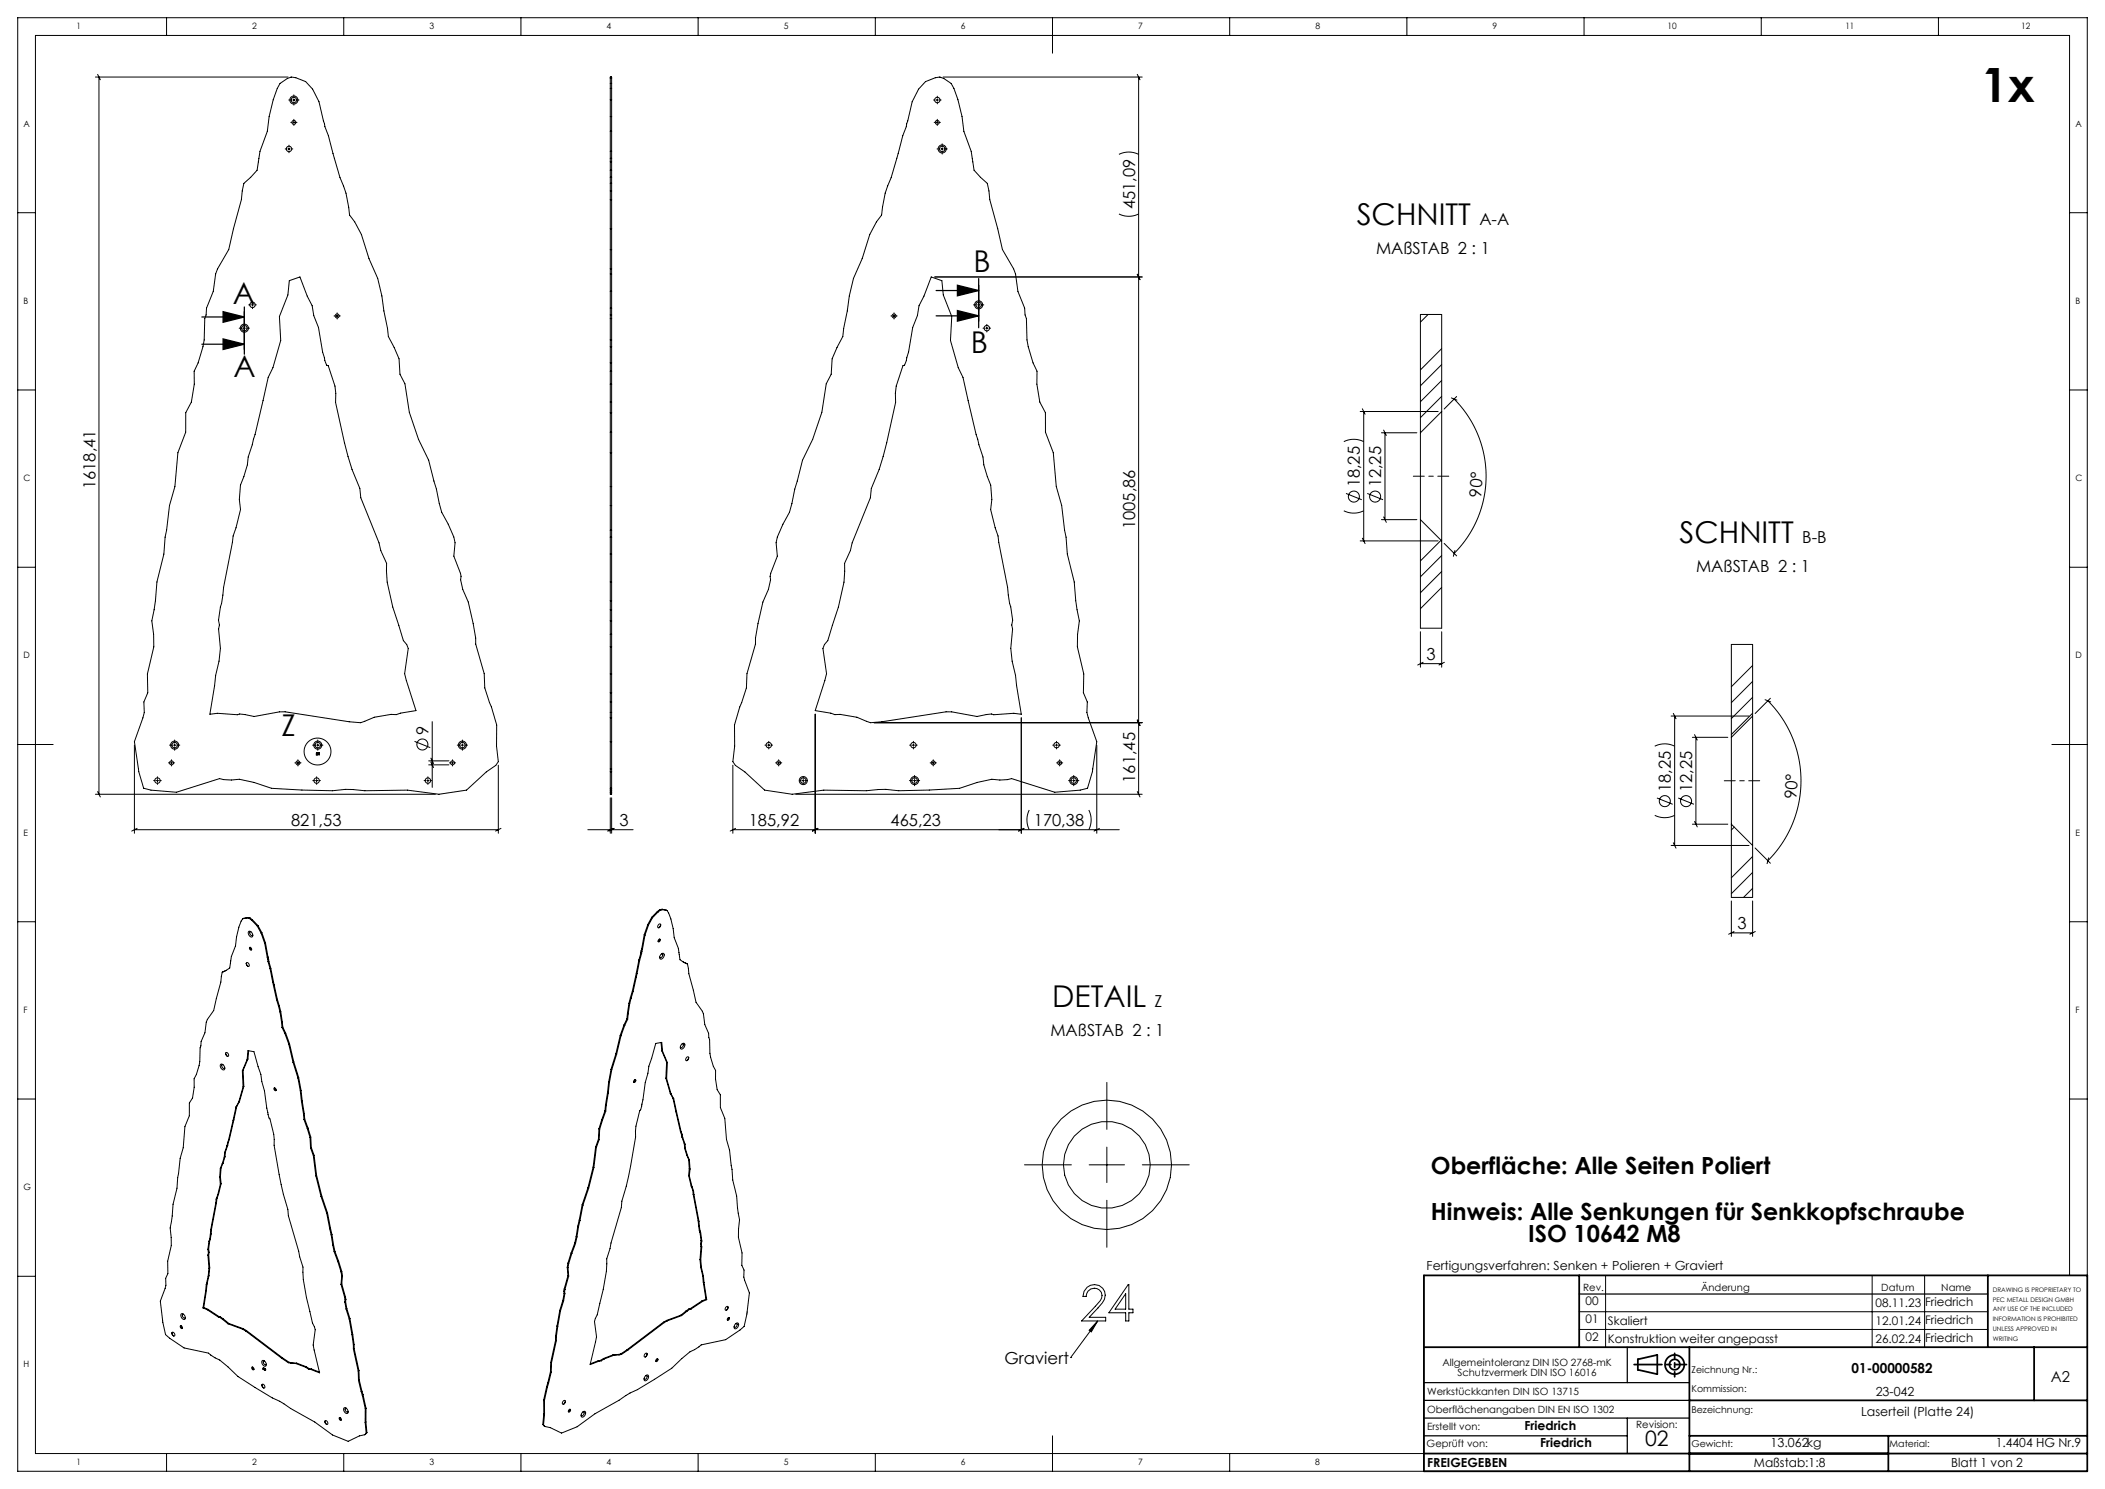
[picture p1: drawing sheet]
<svg xmlns="http://www.w3.org/2000/svg" width="594mm" height="420mm" viewBox="0 0 594 420" stroke-linecap="round" stroke-linejoin="round" font-family="sans-serif">
<g fill="none" stroke="#000" stroke-width=".28">
<path d="M47 5v5M97 5v5M147 5v5M197 5v5M247 5v5M297 5v10M347 5v5M397 5v5M447 5v5M497 5v5M547 5v5M26.9 21.7h54.4"/>
<path d="M27.5 21l.8 1.5M27.9 21.7v202.3M79 23.5l2.1-1.4 .9-.3a7.3 7.3 0 0 1 6.2 3.3l1.8 3.6 1.7 7 1 2.6a131.7 131.7 0 0 0 4.9 16.2l1 6.2 1.5 1.9 1.9 3.5 2.1 6.9 2.5 5.5 1.2 5 1.8 11.4 3 6.3 .3 4.4 1.4 2.7 1.2 8 2.6 7.6 2.9 5.9 3.6 14.7 1.9 3.4 1.6 3.6 .3 1.6-.3 3.8 1.8 4.8 .2 .9-.1 .9 .6 2.8 1.5 3.5 1.4 6.1 .7 4.1v1.7l2.4 8.3 .2 4 1.9 5.4 1.5 5.1-.1 6 .5 4.3-.7 1.1-2.7 1.8-5.6 5.2-7.7 1.1-8.9-1.1-12 .1-5.5-.3-3.7 .3-8.6-.1-8.6-.5-4.9-1.7-4.2-.9-2.2 .2-2.2-.1-1.1-.3-12.2 3.9-7.2-.6-2.1-.6-1.3-4.6-1.3-8.5 2.4-6.7 .4-1.5-.1-3 1.1-2.6-.1-5.3 1.8-7.7-.1-3.5-.5-3.8 1.1-5.6 .4-5.3 1.9-7.9 .4-4.8 .4-1.9 .8-7 1.6-5.4 .8-9.5 2.2-5.8v-5.5l1.6-3 .8-5v-3.7a27.4 27.4 0 0 0 3-14.8l.4-1.1 .1-1.9 1.9-4.7 .6-4.9 .6-1.5 3.1-5.4 1.4-5.9 2.2-8.2 .7-4.6 3.8-3.7 .8-5.3 2-5.7a33.4 33.4 0 0 1 3.6-13.5zM81.5 28.2h.8M82.1 34.5h.2M82.6 28.2h.6M82.6 34.5h.6M82.9 26.8v.8M82.9 27.9v.6M82.9 28.8v.9M82.9 33.7v.2M82.9 34.2v.6"/>
<path d="M82.9 35.2v.2M83.5 28.2h.9M83.6 34.5h.2M172.2 21.7h.4v202.3h-.4zM172.2 37h.4M172.2 32.9h.4M172.2 28.1h.4M172.2 25h.4M172.2 23.5h.4M172.2 22.1h.4M172.2 21.8h.4M261.2 23l2.7-1.1 1.2-.2a5.9 5.9 0 0 1 4.1 3.3l1.1 3.1 1.2 4.8 .5 4.1 2.1 5.7 .8 5.3 3.7 3.7 .7 4.6 2.2 8.2 1.4 5.9 3.1 5.4 .6 1.5 .6 4.9 1.9 4.7 .2 1.9 .3 1.1a27.4 27.4 0 0 0 3 14.8v3.7l.8 5 1.6 3v5.5l2.2 5.8 .9 9.5 1.5 5.4 .8 7 .4 1.9 .4 4.8 1.9 7.9 .5 5.3 1 5.6-.5 3.8-.1 3.5 1.8 7.7-.1 5.3 1.1 2.6-.1 3 .4 1.5 2.4 6.7-1.2 8.5-1.4 4.6-2.1 .6-7.2 .6-12.1-3.9-1.2 .3-2.2 .1-2.2-.2-4.1 .9-5 1.7-8.6 .5-8.6 .1-3.6-.3-5.5 .3-12-.1-9 1.1-7.7-1.1-5.6-5.2-2.7-1.8-.7-1.1 .5-4.3v-6l1.4-5.1 1.9-5.4 .2-4 2.4-8.3v-1.7l.7-4.1 1.4-6.1 1.5-3.5 .6-2.8-.1-.9 .2-.9 1.9-4.8-.4-3.8 .4-1.6 1.5-3.6 1.9-3.4 3.7-14.7 2.8-5.9 2.6-7.6 1.3-8 1.4-2.7 .2-4.4 3-6.3 1.9-11.4 1.1-5 2.5-5.5 2.1-6.9 1.9-3.5 1.5-1.9a26.9 26.9 0 0 1 2.7-10.6l3.3-11.8 .9-2.6 1.7-7 1.8-3.6z"/>
<path d="M263.4 28.2h.5M263.6 34.5h.3M264.2 34.5h.6M264.2 28.2h.6M264.5 33.7v.2M264.5 34.2v.6M264.5 35.2v.2M264.5 27.1v.5M264.5 27.9v.6M264.5 28.8v.5M265.1 34.5h.3M265.1 28.2h.5"/>
<path d="M266.1 21.7h56.2M320.9 21l.8 1.5M321.3 21.7v202.3M5 60h5M80.5 42h.4M81.2 42h.7M81.6 40.9v.5M81.6 41.7v.6M81.6 42.6v.5M82.2 42h.4M172.2 56.3h.4M172.2 53.9h.4"/>
<path d="M172.2 51.7h.4M172.2 50h.4M172.2 48h.4M172.2 45.6h.4M172.2 44.7h.4M172.2 42.7h.4M264.4 42h.8M265.6 42h.6M265.9 40.6v.8M265.9 41.7v.6M265.9 42.6v.9M266.5 42h.8"/>
<path d="M315.7 43.5a6.2 6.2 0 0 1 5.6 0M584 60h5M81.6 79.2l3-1.1 2.1 5.4 1.4 2.7 .4 2.8 1.4 3.4 1.1 6.9 .7 2.4 .5 1.3 .4 .1 1.9 5.8 .3 2.1-.1 2.5a99.3 99.3 0 0 0 6.8 24.3l.3 2.6 5.2 12.7 .5 2.2 1.6 3.6 .2 5.3 1.5 7 3 9.5 1 1.1 .4 1.1-1 7.1 3.2 10.4-4.4 .8-1.2 .4-1.4-.1-4.8 .8-3.8 1.6-3.3-.3-18-2.8h-1.6l-7.2 1.3-4.1-.7-.6 .2-5.6-.4-2.2 .3 1.7-11 .9-4 .4-3.6-.5-5.5 .2-1.1-.2-1.4 1.4-9.2 2.7-14.5 .8-2.3 1.3-5.2-.4-2.8 .4-4.1 1.9-5.7 .2-2.2 2-6.3 3.7-16.1 1.3-2.8 2.2-7.7-.4-6.7 2.4-6.1zM172.2 77.3h.4M172.2 75.8h.4M172.2 70.4h.4M172.2 64.5h.4M262.8 78.1l3 1.1 .4 4 2.4 6.1-.4 6.7 2.2 7.7 1.3 2.8 3.7 16.1 2 6.3 .2 2.2 2 5.7 .3 4.1-.4 2.8 1.3 5.2 .8 2.3 2.7 14.5 1.5 9.2-.3 1.4 .2 1.1-.5 5.5 .4 3.6 1 4 1.6 11-2.1-.3-5.7 .4-.6-.2-4.1 .7-7.2-1.3h-1.5l-18.1 2.8-3.3 .3-3.8-1.6-4.7-.8-1.5 .1-1.2-.4-4.4-.8 3.2-10.4-1-7.1 .5-1.1 .9-1.1 3-9.5 1.6-7 .1-5.3 1.7-3.6 .5-2.2 5.1-12.7 .3-2.6a99.3 99.3 0 0 0 6.8-24.3v-2.5l.2-2.1 1.9-5.8 .4-.1 .6-1.3 .6-2.4 1.1-6.9 1.4-3.4 .4-2.8 1.4-2.7zM315.7 60.4a6.2 6.2 0 0 0 5.6 0M320.9 77.4l.8 1.5M322.3 78.1h-58.5M67.5 92.6h.8"/>
<path d="M68.6 92.6h.7M69 91.1v.8M69 92.3v.6M69 93.2v.8M69.6 92.6h.8M70.2 86h.4M70.9 86h.7M71.3 84.9v.5M71.3 85.7v.6M71.3 86.6v.5M71.9 86h.4M94.3 89.1h.2"/>
<path d="M94.8 89.1h.6M95.1 88.2v.3M95.1 88.8v.6M95.1 89.7v.3M95.8 89.1h.2M172.2 97.8h.4M172.2 95.9h.4M172.2 89.9h.4M172.2 88.8h.4M172.2 86.9h.4M172.2 82.2h.4M251.4 89.1h.3"/>
<path d="M252 89.1h.6M252.3 88.2v.3M252.3 88.8v.6M252.3 89.7v.3M252.9 89.1h.3M274.7 86h.8M275.9 86h.6M276.2 84.5v.9M276.2 85.7v.6M276.2 86.6v.8M276.8 86h.8M277.4 92.6h.4"/>
<path d="M278.2 92.6h.6M278.5 91.5v.4M278.5 92.3v.6M278.5 93.2v.4M279.1 92.6h.4M403 88.7l-2.2 2.2M406.8 98.3l-6 6M5 110h5M172.2 116.4h.4M172.2 113.4h.4M172.2 108.4h.4M172.2 102.4h.4"/>
<path d="M172.2 104.7h.4M383.8 116.1h22M384.4 115.3l.8 1.5M384.8 116.1v36.5M406.8 102.8l-6 6M406.8 107.3l-6 6M406.8 111.8l-6 6M406.8 116.1v-27.4h-6v33.4M406.8 116.1v36.5M406.8 116.1l-6 6M409.5 112.2l1.6 .7M410.3 112.6a30.8 30.8 0 0 1 0 43.5"/>
<path d="M411 111.8l-3.5 3.6M584 110h5M172.2 137.2h.4M172.2 127.7h.4M172.2 121.9h.4M379.2 124.6a6.3 6.3 0 0 1 5.6 0M379.8 139.2l4.5 1.8M385.8 139.2l4.5 1.8M389.8 122.1h10M390.4 121.3l.8 1.5M390.8 122.1v24.5M400.8 122.1v24.5"/>
<path d="M5 160h5M172.2 156.3h.4M172.2 151.5h.4M172.2 149.6h.4M172.2 142.6h.4M379.2 144.1a6.3 6.3 0 0 0 5.6 0M383.8 152.6h22M384.4 151.8l.8 1.5M389.8 146.6h10M390.4 145.8l.8 1.5M400.8 146.6v30.6h6v-24.6M400.8 146.6l6 6"/>
<path d="M406.6 152.4l-5.8 5.8M406.8 156.7l-6 6M407.5 153.3l3.5 3.5M410.6 155.3l-.5 1.6M584 160h5M172.2 172h.4M172.2 175.1h.4M172.2 178.9h.4M172.2 169.5h.4M172.2 164.2h.4M400.8 178.2v10M406.8 161.2l-6 6"/>
<path d="M406.8 165.7l-6 6M406.8 178.2v10M172.2 198h.4M172.2 195.4h.4M172.2 182.4h.4M172.2 190.1h.4M400.8 187.2h6M401.6 186.8l-1.5 .8M407.6 186.8l-1.5 .8M494.6 187.7l-6 6M494.6 192.2l-6 6M494.6 196.7l-6 6"/>
<path d="M498.1 197.4l1.6 .6M498.9 197.7a31.9 31.9 0 0 1 0 45.1M499.6 197l-4.3 4.3M5 210h10M37.9 210.2v24.8M44.4 219.1v.5M44.4 219.9v.6M47.5 215.2h.3M47.8 210.2h.9M48.1 215.2h.6M48.4 214.3v.3M48.4 214.9v.6"/>
<path d="M48.4 215.8v.3M49 210.2h.6M49 215.2h.3M49.3 208.7v.9M49.3 209.9v.6M49.3 210.8v.8M49.9 210.2h.8M83.2 215.2h.2M83.8 215.2h.6M84.1 214.3v.3M84.1 214.9v.6M84.1 215.8v.3"/>
<path d="M84.7 215.2h.2M88.2 210.2h.8M89.3 212.3l.3 .1-.2 .5h.2h-.4l.4-.4h-.4zM89.3 219.1v.5M89.3 219.9v.6M89.4 210.2h.6M89.7 208.7v.9M89.7 209.9v.6M89.7 210.8v.8M90 212.5l.1 .4v-.6l-.4 .5h.4l-.3-.1M90.3 210.2h.8M117 209.1l4.4 1.8"/>
<path d="M120.7 219.1v.5M120.7 219.9v.6M121 214.6h5.7M121 215.7h5.7M121.6 213.9l.7 1.5M121.6 215l.7 1.5M122 203.6v18.5M126.8 215.2h.3M127.4 215.2h.6M127.7 214.3v.3M127.7 214.9v.6M127.7 215.8v.3"/>
<path d="M128.3 215.2h.3M129 210.2h.9M130.2 210.2h.6M130.5 208.7v.9M130.5 209.9v.6M130.5 210.8v.8M131.1 210.2h.8M140.6 215.8v19.2M172.2 209.2h.4M172.2 216.9h.4M172.2 202.5h.4M172.2 217.7h.4"/>
<path d="M172.2 201h.4M206.8 215.8v19.2M215.9 210.2h.4M216.6 210.2h.6M216.9 209.1v.5M216.9 209.9v.6M216.9 210.8v.5M217.6 210.2h.4M218.9 215.2h.2M219.4 215.2h.6M219.7 214.3v.3M219.7 214.9v.6"/>
<path d="M219.7 215.8v.3M220.4 215.2h.2M226.7 219.1v.5M226.7 219.9v.6M230 201.4v33.6M246.6 203.9h75.7M256.7 210.2h.4M257.4 210.2h.7M257.8 209.1v.5M257.8 209.9v.6M257.8 210.8v.5M258.1 218.7v.9"/>
<path d="M258.1 219.9v.6M258.4 210.2h.4M262.5 215.2h.2M263 215.2h.7M263.3 214.3v.3M263.3 214.9v.6M263.3 215.8v.3M264 215.2h.2M288.2 202.5v32.5M297.1 210.2h.4M297.8 210.2h.7M298.1 209.1v.5"/>
<path d="M298.1 209.9v.6M298.1 210.8v.5M298.1 215.2h.3M298.7 215.2h.6M298.8 210.2h.4M299 214.3v.3M299 214.9v.6M299 215.8v.3M299.6 215.2h.3M303 218.7v.9M303 219.9v.6M309.5 210.2v24.8"/>
<path d="M320.9 203.1l.8 1.5M467 210.5a6.3 6.3 0 0 1 5.6 0M471.6 202h22M472.2 201.2l.7 1.5M472.6 202v36.5M477.6 208h10M478.2 207.2l.7 1.5M478.6 208v24.5M488.6 208v24.5M494.6 202v36.5M494.6 202l-6 6M494.6 202v-20.2h-6v26.2"/>
<path d="M494.6 201.2l-6 6M579 210h10M26.9 224h96M27.5 223.3l.8 1.5M37.9 234h102.7M38.7 233.7l-1.5 .7M43.4 220.2h.4M44.1 220.2h.6M44.4 220.8v.5M45.1 220.2h.4M88.3 220.2h.4M89 220.2h.7"/>
<path d="M89.3 220.8v.5M90 220.2h.4M119.7 220.2h.4M120.4 220.2h.7M120.7 220.8v.5M121.4 220.2h.4M141.4 233.7l-1.5 .7M165.9 234h12.8M172.2 222.3h.4M172.2 222.9h.4M172.2 223.5h.4M172.2 225v10"/>
<path d="M172.6 225v10M173 233.7l-1.5 .7M173.4 233.7l-1.6 .7M206.8 234h109M207.6 233.7l-1.6 .7M224.5 224h97.8M225.6 220.2h.4M226.4 220.2h.6M226.7 220.8v.5M227.3 220.2h.4M230.8 233.7l-1.5 .7M256.6 220.2h.9"/>
<path d="M257.8 220.2h.6M258.1 220.8v.8M258.7 220.2h.8M289 233.7l-1.6 .7M290.4 228.5a6.2 6.2 0 0 0 0 5.5M301.5 220.2h.9M302.7 220.2h.6M303 220.8v.8M303.6 220.2h.8M307.2 228.5a6.2 6.2 0 0 1 0 5.5M310.3 233.7l-1.6 .7M320.9 223.3l.8 1.5"/>
<path d="M467 230a6.3 6.3 0 0 0 5.6 0M467.6 225.1l4.4 1.8M471.6 238.5h22M472.2 237.7l.7 1.5M473.6 225.1l4.4 1.8M477.6 232.5h10M478.2 231.7l.7 1.5M488.6 232.5v20.6h6v-14.6M488.6 232.5l6 6M489.4 233.3l-.8 .8M495.3 239.2l4.3 4.3M5 260h5"/>
<path d="M68.5 259.2a15.9 15.9 0 0 0-2 7.6l-1.2 3-.5 3.2-2.1 1.2M69.7 258.9l-1.2 .3M69.7 258.9l.5 .1M69.9 258.8l-.2 .1M69.9 258.8l.5 .1M69.9 258.8l-1.4 .4M70.2 259h.1M70.3 259l.7 .6M70.4 258.9l-.2 .1M70.4 258.9h.1M70.5 258.9l-.2 .1M70.5 258.9l.7 .5"/>
<path d="M71 259.6l1.6 1.6M71.2 259.4l-.2 .2M71.2 259.4l1.6 1.7M183.9 258.7l.2 .2M183.9 258.7l-1.1 2.1M184.1 258.9l-1.1 2M185.5 257.1l.2 .1M185.5 257.1l-1.6 1.6M185.7 257.2l-1.6 1.7M186.2 256.6l.2 .1M186.2 256.6l-.7 .5M186.3 256.6l.2 .1"/>
<path d="M186.3 256.6h-.1M186.4 256.7l-.7 .5M186.5 256.7h-.1M186.8 256.5l.3 .1M186.8 256.5l-.5 .1M186.8 256.5l1.4 .3M187.1 256.6l1.1 .2M187.1 256.6l-.6 .1M188.2 256.8a15.9 15.9 0 0 1 2 7.7l1.2 3 .5 3.2 2.1 1.2M488.6 254.1v10M494.6 241.6l-6 6M494.6 246.1l-6 6"/>
<path d="M494.6 250.6l-2.6 2.5M494.6 254.1v10M499.1 242l-.5 1.6M584 260h5M62.7 274.2l-.4 2.8-2 8-1.8 2.6-.3 .7-.4 3-1 2.5-.3 1.7a14.8 14.8 0 0 1-1.7 8.8v2.4l-.5 3-.9 1.4v3.6l-1.2 3.1-.5 5.9-.9 3-.9 8.5-1.1 4.5-.2 3.3-.6 3.4 .3 4.9-1 4.4 .1 3.5-.6 1.4v2l-.2 .8-1.4 3.6 .7 5.9 .8 3.6 1.2 1 4 2.7 6.9 1.5 1.9 1.3 1.3 .6 5.1 4.7a86.7 86.7 0 0 0 13 7.7l1.9 1.3 6.8 3.8 5.1 3.7 4.4 1.8 3.1-1.6 1.5-.3M63.9 273.7l-1.2 .5M69.5 271.7l.5 .9M69.6 271.5h.3l.3 .4a.41 .41 0 0 1 0 .7 .41 .41 0 0 1-.6-.4zM70.2 262.8a.95 .95 0 0 1 .9 .4 .95 .95 0 0 1 0 1.1l-.9-.6zM70.4 267.3l.5 .2a.32 .32 0 0 1 .1 .4 .32 .32 0 0 1-.4 .1 .32 .32 0 0 1-.2-.3zM70.6 267.2l.4 .7M70.8 262.8a.52 .52 0 0 0-.2 .7 .52 .52 0 0 0 .7 .2"/>
<path d="M72.6 261.2l1.1 2M72.8 261.1l-.2 .1M72.8 261.1l1.1 2M73.7 263.2l1 2.9M73.9 263.1l-.2 .1M73.9 263.1l1 2.9M74.7 266.1l.7 4M74.9 266l-.2 .1M74.9 266l.7 4M75.4 270.1l.2 .6M75.6 270.7v.5M75.6 270l-.2 .1"/>
<path d="M75.6 270l.2 .6M75.6 271.2l.6 2M75.8 270.6l-.2 .1M75.8 270.6l.1 .5M75.9 271.1l-.3 .1M75.9 271.1l.5 2M76.2 273.2l.7 3.8M76.4 273.1l-.2 .1M76.4 273.1l.8 3.7M76.9 277l.3 1M77.2 276.8l-.3 .2M77.2 276.8l.2 1"/>
<path d="M77.2 278l.8 4M77.4 277.8l-.2 .2M77.4 277.8l.9 4.1M178.4 279.6l.3 .1M178.4 279.6l-.5 1.8M178.7 279.7l-.6 1.8M179.3 275.5l.2 .1M179.3 275.5l-.9 4.1M179.5 275.6l-.8 4.1M179.6 274.5l.2 .1M179.6 274.5l-.3 1M179.8 274.6l-.3 1"/>
<path d="M180.3 270.8l.2 .1M180.3 270.8l-.7 3.7M180.5 270.9l-.7 3.7M180.8 268.8l.3 .1M180.8 268.8l-.5 2M180.9 268.2l.2 .2M180.9 268.2l-.1 .6M181.1 268.9l-.6 2M181.1 267.6l.2 .2M181.1 267.6l-.2 .6M181.1 268.4v.5M181.3 267.8l-.2 .6"/>
<path d="M181.8 263.7l.2 .1M181.8 263.7l-.7 3.9M182 263.8l-.7 4M182.8 260.8l.2 .1M182.8 260.8l-1 2.9M183 260.9l-1 2.9M185.9 260.8a.4 .4 0 0 1 .6 0 .4 .4 0 0 1-.2 .6 .38 .38 0 0 1-.6 .3 .38 .38 0 0 1 0-.7zM185.9 265a.29 .29 0 0 1 .4 0 .29 .29 0 0 1-.1 .4 .3 .3 0 0 1-.5 .2 .3 .3 0 0 1 .1-.5zM186.1 264.9l-.4 .7M186.4 260.8l-.5 .9M186.5 269.2a.52 .52 0 0 1 .9-.2 .52 .52 0 0 1-.1 .8l-.1 .2a.61 .61 0 0 1-.9 .5 .61 .61 0 0 1 0-1zM186.7 269.1a.52 .52 0 0 1 .2 .7 .52 .52 0 0 1-.7 .2"/>
<path d="M192.8 271.3l1.2 .6M194 271.9l.4 2.8 2 8 1.8 2.5 .3 .8 .4 3 1.1 2.5 .2 1.7a14.8 14.8 0 0 0 1.7 8.7v2.4l.5 3.1 .9 1.4v3.6l1.2 3.1 .5 5.9 .9 3 .9 8.4 1.1 4.5 .2 3.4 .6 3.3-.3 5 1 4.4-.1 3.5 .7 1.3-.1 2 .2 .9 1.4 3.6-.7 5.9-.8 3.5-1.2 1-4 2.8-6.9 1.4-1.9 1.4-1.3 .6-5.1 4.6a86.7 86.7 0 0 1-13 7.7l-1.9 1.4-6.8 3.8-5.1 3.7-4.3 1.7-3.2-1.5-1.5-.3M488.6 263.1h6M489.3 262.8l-1.5 .7M495.3 262.8l-1.5 .7M63.7 297.1l.5 .9M63.8 296.9h.2l.4 .4a.41 .41 0 0 1-.1 .7 .41 .41 0 0 1-.5-.4zM69.7 298.9l.3-2.5 1.7 .2 1.9 6.5 .3 1.9 .7 2.7 .7 4.9 .6 2.8a15.9 15.9 0 0 1 1.4 7.6 106.9 106.9 0 0 0 3.9 18.1l.2 1.8 4.1 14.5a36.4 36.4 0 0 0 1.9 12.6l.8 3.2 .8 1.9-.6 4.3 1.8 7.8-2.5-.9M69.7 298.9l-1.3 3.1M70 298.7l-.3 .2M70 298.7l-1.4 3.2M70.2 296.4l-.2 2.3"/>
<path d="M78 282l.6 1.9M78.3 281.9l-.3 .1M78.3 281.9l.5 1.9M78.6 283.9l.4 1.5M78.8 283.8l-.2 .1M78.8 283.8l.4 1.5M79 285.4l.4 2.9M79.2 285.3l-.2 .1M79.2 285.3l.5 2.9M79.4 288.3l.2 1.5M79.6 289.8l.8 1.7M79.7 288.2l-.3 .1"/>
<path d="M79.7 288.2l.1 1.5M79.8 289.7l-.2 .1M79.8 289.7l.8 1.7M80.4 291.5l1.1 3M80.6 291.4l-.2 .1M80.6 291.4l1.1 3M81.5 294.5l1.2 5.1M81.7 294.4l-.2 .1M81.7 294.4l1.2 5.1M82.7 299.6l1.4 4.5M82.9 299.5l-.2 .1M82.9 299.5l1.4 4.4"/>
<path d="M173.8 297.2l.2 .1M173.8 297.2l-1.4 4.4M174 297.3l-1.4 4.4M175 292l.2 .2M175 292l-1.2 5.2M175.2 292.2l-1.2 5.1M176.1 289.1l.2 .1M176.1 289.1l-1.1 2.9M176.3 289.2l-1.1 3M176.9 287.4l.2 .1M176.9 287.4l-.8 1.7M177 285.8l.3 .2"/>
<path d="M177 285.8l-.1 1.6M177.1 287.5l-.8 1.7M177.3 286l-.2 1.5M177.5 283l.2 .1M177.5 283l-.5 2.8M177.7 283.1l-.4 2.9M177.9 281.4l.2 .1M177.9 281.4l-.4 1.6M178.1 281.5l-.4 1.6M186.5 294.1l.3 2.3M186.8 296.4l.2 .1M186.8 296.4l1.3 3.2"/>
<path d="M187 296.5l1.3 3.2M187 296.5l-.3-2.5-1.7 .3-1.9 6.4-.3 2-.7 2.6-.7 4.9-.6 2.8a15.8 15.8 0 0 0-1.4 7.7 106.9 106.9 0 0 1-3.9 18.1l-.2 1.8-4.1 14.5a36.4 36.4 0 0 1-1.9 12.5l-.8 3.3-.7 1.9 .5 4.3-1.8 7.8 2.5-.9M188.1 299.6l.2 .1M188.1 299.6l-.2 4.5M188.3 299.7l-.2 4.5M192.4 294.5a.52 .52 0 0 1 .8-.1 .52 .52 0 0 1-.1 .8v.2a.61 .61 0 0 1-.9 .5 .61 .61 0 0 1 0-1.1zM192.5 294.4a.52 .52 0 0 1 .2 .7 .52 .52 0 0 1-.7 .2M193.8 298.3a.4 .4 0 0 1 .6 0 .4 .4 0 0 1-.2 .6 .38 .38 0 0 1-.6 .2 .38 .38 0 0 1 0-.6zM194.3 298.3l-.5 .9M5 310h5M62.3 300.2a.95 .95 0 0 1 .9 .5 .95 .95 0 0 1-.1 1.1l-.8-.6zM62.9 300.3a.52 .52 0 0 0-.2 .7 .52 .52 0 0 0 .7 .2"/>
<path d="M65.8 316l-1.3 5.6M66 315.9l-.2 .1M66 315.9l-1.3 5.5M66.6 312.2l-.8 3.8M66.8 312.1l-.2 .1M66.8 312.1l-.8 3.8M67.4 310.9l-.8 1.3M67.6 310.7l-.2 .2M67.6 310.7l-.8 1.4M68.4 302l.2 4.6M68.6 306.6l-1.2 4.3M68.6 301.9l-.2 .1"/>
<path d="M68.6 301.9l.2 4.6M68.8 306.5l-.2 .1M68.8 306.5l-1.2 4.2M77.3 306.9l.5 .2a.32 .32 0 0 1 .1 .4 .32 .32 0 0 1-.4 .2 .32 .32 0 0 1-.2-.4zM77.5 306.9l.4 .6M84.1 304.1l.6 3.6M84.3 303.9l-.2 .2M84.3 303.9l.7 3.7M84.7 307.7l.4 2.9M85 307.6l-.3 .1M85 307.6l.3 2.9M85.1 310.6l.5 3.6"/>
<path d="M85.3 310.5l-.2 .1M85.3 310.5l.6 3.6M85.6 314.2l.2 1.6M85.8 315.8l.9 2.5M85.9 314.1l-.3 .1M85.9 314.1l.1 1.5M86 315.6l-.2 .2M86 315.6l.9 2.6M86.7 318.3l.8 2.6M86.9 318.2l-.2 .1M86.9 318.2l.8 2.5M169 318.4l.2 .1"/>
<path d="M169 318.4l-.1 2.9M169.2 318.5l-.1 3M169.8 315.9l.2 .1M169.8 315.9l-.8 2.5M170 316l-.8 2.5M170.7 313.3l.2 .1M170.7 313.3l-.9 2.6M170.9 311.7l.2 .2M170.9 311.7l-.2 1.6M170.9 313.4l-.9 2.6M171.1 311.9l-.2 1.5M171.4 308.2l.2 .1"/>
<path d="M171.4 308.2l-.5 3.5M171.6 308.3l-.5 3.6M171.8 305.2l.2 .2M171.8 305.2l-.4 3M172 305.4l-.4 2.9M172.4 301.6l.2 .1M172.4 301.6l-.6 3.6M172.6 301.7l-.6 3.7M179 304.7a.29 .29 0 0 1 .4-.1 .29 .29 0 0 1-.1 .5 .3 .3 0 0 1-.5 .2 .3 .3 0 0 1 .1-.5zM179.2 304.5l-.4 .7M187.9 304.1l.2 .1M187.9 304.1l1.2 4.3"/>
<path d="M188.1 304.2l1.3 4.3M189.1 308.4l.3 .1M189.1 308.4l.8 1.4M189.4 308.5l.7 1.4M189.9 309.8l.2 .1M189.9 309.8l.8 3.8M190.1 309.9l.8 3.8M190.7 313.6l.2 .1M190.7 313.6l1.3 5.5M190.9 313.7l1.3 5.5M192 319.1l.2 .1M192 319.1l.3 .7"/>
<path d="M192.2 319.2l.3 .7M192.3 319.8l.2 .1M192.3 319.8l.1 .9M192.5 319.9l.2 1M312.3 305.3v13.3M584 310h5M60.9 339.3l-1.4 7.5M61 338.2l-.1 1.1M61.1 339.2l-.2 .1M61.1 339.2l-1.4 7.5M61.2 338.1l-.2 .1M61.2 338.1l-.1 1.1"/>
<path d="M61.5 337l-.5 1.2M61.7 336.8l-.2 .2M61.7 336.8l-.5 1.3M62 332.1l.2 1.9M62.2 329.5l-.2 2.6M62.2 334l-.7 3M62.2 332l-.2 .1M62.2 332l.2 1.9M62.4 329.4l-.2 .1M62.4 329.4l-.2 2.6M62.4 333.9l-.2 .1M62.4 333.9l-.7 2.9"/>
<path d="M62.7 328.3l-.5 1.2M62.9 328.1l-.2 .2M62.9 328.1l-.5 1.3M63.3 326.4l-.6 1.9M63.4 325.1l-.1 1.3M63.5 326.3l-.2 .1M63.5 326.3l-.6 1.8M63.6 324.9l-.2 .2M63.6 324.9l-.1 1.4M64.1 323.2l-.7 1.9M64.2 322.3l-.1 .9M64.3 323.1l-.2 .1"/>
<path d="M64.3 323.1l-.7 1.8M64.5 322.1l-.3 .2M64.5 322.1l-.2 1M64.5 321.6l-.3 .7M64.7 321.4l-.2 .2M64.7 321.4l-.2 .7M87.5 320.9l.1 2.9M87.6 323.8l.8 2.2M87.7 320.7l-.2 .2M87.7 320.7l.1 3M87.8 323.7l-.2 .1M87.8 323.7l.8 2.2"/>
<path d="M88.4 326l.7 5.7M88.6 325.9l-.2 .1M88.6 325.9l.7 5.6M89.1 331.7l1.5 5.8M89.3 331.5l-.2 .2M89.3 331.5l1.5 5.9M90.6 337.5l1.6 4.8M90.8 337.4l-.2 .1M90.8 337.4l1.6 4.8M164.3 339.8l.2 .2M164.3 339.8l-.9 4.3M164.5 340l-.8 4.3"/>
<path d="M165.9 335l.2 .2M165.9 335l-1.6 4.8M166.1 335.2l-1.6 4.8M167.4 329.2l.2 .1M167.4 329.2l-1.5 5.8M167.6 329.3l-1.5 5.9M168.1 323.6l.2 .1M168.1 323.6l-.7 5.6M168.3 323.7l-.7 5.6M168.9 321.3l.2 .2M168.9 321.3l-.8 2.3M169.1 321.5l-.8 2.2"/>
<path d="M192.4 320.7l.3 .2M192.4 320.7l.7 1.9M192.7 320.9l.6 1.8M193.1 322.6l.2 .1M193.1 322.6l.1 1.4M193.2 324l.2 .1M193.2 324l.6 1.8M193.3 322.7l.1 1.4M193.4 324.1l.6 1.8M193.8 325.8l.2 .1M193.8 325.8l.5 1.3M194 325.9l.5 1.3"/>
<path d="M194.3 331.6l.2 .1M194.3 331.6l.7 2.9M194.3 327.1l.2 .1M194.3 327.1l.2 2.5M194.5 329.6l.2 .1M194.5 329.6l-.2 2M194.5 331.7l.7 2.9M194.5 327.2l.2 2.5M194.7 329.7l-.2 2M195 334.5l.2 .1M195 334.5l.5 1.3M195.2 334.6l.5 1.3"/>
<path d="M195.5 335.8l.2 .1M195.5 335.8l.1 1.1M195.6 336.9l.2 .1M195.6 336.9l1.4 7.5M195.7 335.9l.1 1.1M195.8 337l1.4 7.5M289.1 328.6h13.2M307.3 328.6h10M312.3 323.6v10M312.3 338.6v13.2M322.3 328.6h13.3M5 360h5"/>
<path d="M58.7 352.4l.1 1M58.7 354l.3 3.8M58.7 360l-.5 2.3M58.8 353.4l-.1 .6M58.9 352.3l-.2 .1M58.9 352.3l.1 .9M58.9 353.9l-.2 .1M58.9 353.9l.3 3.7M59 359.9l-.3 .1M59 359.9l-.6 2.3M59 357.8l-.3 2.2M59 350.1l-.3 2.3"/>
<path d="M59 353.2l-.2 .2M59 353.2l-.1 .7M59.2 349.6l-.2 .5M59.2 357.6l-.2 .2M59.2 357.6l-.2 2.3M59.2 350l-.2 .1M59.2 350l-.3 2.3M59.4 348.2l-.2 1.4M59.4 349.5l-.2 .1M59.4 349.5l-.2 .5M59.5 346.8l-.1 1.4M59.6 348l-.2 .2"/>
<path d="M59.6 348l-.2 1.5M59.7 346.7l-.2 .1M59.7 346.7l-.1 1.3M92.2 342.3l.8 4.3M92.4 342.2l-.2 .1M92.4 342.2l.9 4.3M93 346.6l.5 1.7M93.3 346.5l-.3 .1M93.3 346.5l.4 1.7M93.5 348.3l.4 2.9M93.7 348.2l-.2 .1M93.7 348.2l.4 2.9"/>
<path d="M93.9 351.2l.4 1.9M94.1 351.1l-.2 .1M94.1 351.1l.4 1.9M94.3 353.1l1 2.8M94.5 353l-.2 .1M94.5 353l1 2.8M95.3 355.9l.9 2.8M95.5 355.8l-.2 .1M95.5 355.8l.9 2.8M96.2 358.7l.2 1.2M96.4 359.9l-.2 2.4M96.4 358.6l-.2 .1"/>
<path d="M96.4 358.6l.2 1.2M96.6 359.8l-.2 .1M96.6 359.8l-.2 2.4M160.1 357.5l.2 .1M160.1 357.5l.2 2.3M160.3 359.8l.2 .2M160.3 359.8l-1.1 3.8M160.3 356.3l.2 .1M160.3 356.3l-.2 1.2M160.3 357.6l.2 2.4M160.5 360l-1.1 3.7M160.5 356.4l-.2 1.2"/>
<path d="M161.2 353.4l.2 .1M161.2 353.4l-.9 2.9M161.4 353.5l-.9 2.9M162.2 350.6l.2 .1M162.2 350.6l-1 2.8M162.4 350.7l-1 2.8M162.6 348.8l.2 .1M162.6 348.8l-.4 1.8M162.8 348.9l-.4 1.8M163 345.9l.3 .1M163 345.9l-.4 2.9M163.3 346l-.5 2.9"/>
<path d="M163.4 344.1l.3 .2M163.4 344.1l-.4 1.8M163.7 344.3l-.4 1.7M197 344.4l.2 .1M197 344.4l.1 1.3M197.1 345.7l.2 .1M197.1 345.7l.2 1.4M197.2 344.5l.1 1.3M197.3 347.1l.3 .2M197.3 347.1l.2 .6M197.3 345.8l.3 1.5M197.5 347.7l.2 .1"/>
<path d="M197.5 347.7l.3 2.2M197.5 355.3l.2 .1M197.5 355.3l.2 2.2M197.6 347.3l.1 .5M197.7 350.9l.2 .1M197.7 350.9l.1 .7M197.7 347.8l.3 2.3M197.7 355.4l.3 2.3M197.7 357.5l.3 .2M197.7 357.5l.6 2.3M197.8 351.6l.2 .1M197.8 351.6l-.3 3.7"/>
<path d="M197.8 349.9l.2 .2M197.8 349.9l-.1 1M197.9 351l.1 .7M198 357.7l.5 2.3M198 351.7l-.3 3.7M198 350.1l-.1 .9M198.3 359.8l.2 .2M198.3 359.8l.2 1.8M198.5 360l.2 1.8M401.8 359.7v55.3M453.1 359.7v20.3M528.3 359.7v20.3"/>
<path d="M543.1 359.7v20.3M584 359.7v-349.7h-574v400h391.8M589 359.7v-354.7h-584v410h584M48.5 376l.5 .9M48.6 375.8h.3l.3 .4a.41 .41 0 0 1 0 .7 .41 .41 0 0 1-.6-.4zM50.9 374l.5 .2a.32 .32 0 0 1 .1 .4 .32 .32 0 0 1-.4 .2 .32 .32 0 0 1-.2-.4zM51.1 373.9l.4 .7M51.1 370.6a.95 .95 0 0 1 1 .5 .95 .95 0 0 1-.1 1.1l-.8-.6zM51.8 370.7a.52 .52 0 0 0-.2 .7 .52 .52 0 0 0 .7 .2M57.3 368.9l1.2 .5M57.5 368.8l-.2 .1M57.5 368.8l1.2 .5"/>
<path d="M58 364.1l-.7 4.8M58.2 362.3l-.2 1.8M58.2 364l-.2 .1M58.2 364l-.7 4.8M58.4 362.2l-.2 .1M58.4 362.2l-.2 1.8M58.5 369.4l3.2 2.2M58.7 369.3l-.2 .1M58.7 369.3l3.2 2.1M61.7 371.6h.3M61.9 371.4l-.2 .2M61.9 371.4l.4 .1"/>
<path d="M62 371.6l.9 .6M62.3 371.5l-.3 .1M62.3 371.5l.8 .6M62.9 372.2l1.5 1.2M63.1 372.1l-.2 .1M63.1 372.1l1.5 1.2M64.4 373.4l4 1.5M64.6 373.3l-.2 .1M64.6 373.3l4 1.5M68.4 374.9l.9 .5M68.6 374.8l-.2 .1M68.6 374.8l.9 .5"/>
<path d="M69.3 375.4l10.2 7.7M69.5 375.3l-.2 .1M69.5 375.3l10.2 7.7M96.2 362.3l1.1 3.7M96.4 362.2l-.2 .1M96.4 362.2l1.1 3.7M97.3 366l.1 .7M97.3 367.3l.4 1.9M97.4 366.7l-.1 .6M97.5 365.9l-.2 .1M97.5 365.9l.1 .6M97.5 367.1l-.2 .2"/>
<path d="M97.5 367.1l.4 2M97.6 366.5l-.2 .2M97.6 366.5l-.1 .6M97.7 369.2l.8 2.9M97.9 369.1l-.2 .1M97.9 369.1l.8 2.8M98.5 372.1l.8 4.4M98.7 371.9l-.2 .2M98.7 371.9l.8 4.5M99.3 376.5l.4 2.9M99.5 376.4l-.2 .1M99.5 376.4l.4 2.8"/>
<path d="M99.7 379.4v1.1M99.9 379.2l-.2 .2M99.9 379.2v1.2M156.8 378l.2 .2M156.8 378l-1.4 6.3M156.8 376.9l.2 .1M156.8 376.9v1.1M157 378.2l-1.4 6.2M157 377v1.2M157.2 374l.2 .1M157.2 374l-.4 2.9M157.4 374.1l-.4 2.9"/>
<path d="M158 369.6l.2 .1M158 369.6l-.8 4.4M158.2 369.7l-.8 4.4M158.8 366.8l.3 .1M158.8 366.8l-.8 2.8M159.1 366.9l-.9 2.8M159.1 364.2l.2 .1M159.1 364.2l.1 .6M159.2 364.8l.2 .1M159.2 364.8l-.4 2M159.2 363.6l.2 .1M159.2 363.6l-.1 .6"/>
<path d="M159.3 364.3l.1 .6M159.4 364.9l-.3 2M159.4 363.7l-.1 .6M187.2 373l.2 .1M187.2 373l-10.2 7.7M187.4 373.1l-10.2 7.7M188.1 372.4l.2 .2M188.1 372.4l-.9 .6M188.3 372.6l-.9 .5M192.1 371l.3 .1M192.1 371l-4 1.4M192.4 371.1l-4.1 1.5"/>
<path d="M193.6 369.8l.2 .1M193.6 369.8l-1.5 1.2M193.8 369.9l-1.4 1.2M194.4 369.2l.3 .1M194.4 369.2l-.8 .6M194.7 369.3l-.9 .6M194.8 369.1l.2 .1M194.8 369.1l-.4 .1M195 369.2l-.3 .1M198 367l.2 .1M198 367l-3.2 2.1M198.2 367.1l-3.2 2.1"/>
<path d="M198.5 361.6l.2 .2M198.5 361.6l.7 4.9M198.7 361.8l.7 4.8M199.2 366.5l.2 .1M199.2 366.5l-1.2 .5M199.4 366.6l-1.2 .5M204.9 368.7a.4 .4 0 0 1 .6 0 .4 .4 0 0 1-.2 .6 .38 .38 0 0 1-.6 .2 .38 .38 0 0 1 0-.6zM205.4 371.8a.29 .29 0 0 1 .5-.1 .29 .29 0 0 1-.2 .5 .3 .3 0 0 1-.4 .2 .3 .3 0 0 1 0-.5zM205.5 368.7l-.6 .9M205.6 371.6l-.4 .7M207.5 373.4a.52 .52 0 0 1 .8-.1 .52 .52 0 0 1 0 .8l-.1 .2a.61 .61 0 0 1-.9 .5 .61 .61 0 0 1 0-1.1zM207.7 373.3a.52 .52 0 0 1 .2 .7 .52 .52 0 0 1-.7 .2"/>
<path d="M306.8 363.1a3.1 3.1 0 0 1 4.2 .1 3.1 3.1 0 0 1 .1 4.3l-3.7 4.1h4.6v1h-6.8l5.3-5.7a2.22 2.22 0 0 0-1.1-3.5 2.22 2.22 0 0 0-2.9 2.3h-.9l.3-1.4zM309.8 372.6l-7.7 10.3M309.8 372.6l-1.9 3.1-.6-.5zM317.6 364.9v4.4h-2.9zM318.4 362.3h.1v7h1.2v1h-1.2v2.3h-.9v-2.3h-4.7zM445.6 375h115.3M445.6 370h115.3M71.1 385.6l.5 .2a.32 .32 0 0 1 .1 .5 .32 .32 0 0 1-.4 .1 .32 .32 0 0 1-.2-.4zM71.3 385.6l.3 .7M73.9 390.6l.5 .9M74 383.8a.95 .95 0 0 1 1 .5 .95 .95 0 0 1-.1 1.1l-.8-.6zM74 390.5h.3l.3 .3a.41 .41 0 0 1 0 .7 .41 .41 0 0 1-.6-.4z"/>
<path d="M74.3 386.2h.1M74.3 386.2l.2 .1M74.3 385.9v.1M74.3 385.9h.1M74.4 385.9l.1 .1M74.4 385.9l-.1 .1M74.4 385.9h.1M74.4 385.9l-.1 .3M74.4 385.9h-.1M74.4 386.1h.1M74.4 386.1l-.1 .1M74.5 386l-.1 .1"/>
<path d="M74.5 386h.1M74.5 386.3h.1M74.5 386.3l.3 .1M74.6 383.9a.52 .52 0 0 0-.2 .7 .52 .52 0 0 0 .7 .2M74.7 386.1h.1M74.7 386.5h.1M74.7 386.1l-.2 .2M74.7 386.4h.1M74.7 386.1v.4M74.7 386.3l.1 .1M74.8 386.4h.1M79.5 383.1l1.9 1.3"/>
<path d="M79.7 383l-.2 .1M79.7 383l1.9 1.3M81.4 384.4l.6 .1M81.6 384.3l-.2 .1M81.6 384.3l.6 .1M82 384.5l1.5 .1M82.2 384.4l-.2 .1M82.2 384.4l1.5 .1M83.5 384.6l2.7 1M83.7 384.5l-.2 .1M83.7 384.5l2.7 1M86.2 385.6l.8 .6"/>
<path d="M86.4 385.5l-.2 .1M86.4 385.5l.9 .6M87 386.2l.7 .1M87.3 386.1l-.3 .1M87.3 386.1l.6 .1M87.9 386.2l-.2 .1M87.9 386.2l2.2 .8M95.7 399.9l.5 .2a.32 .32 0 0 1 .2 .4 .32 .32 0 0 1-.4 .2 .32 .32 0 0 1-.3-.4zM95.9 399.8l.4 .7M97.1 397.2a.95 .95 0 0 1 1 .4 .95 .95 0 0 1-.1 1.1l-.9-.6zM97.7 397.2a.52 .52 0 0 0-.2 .7 .52 .52 0 0 0 .7 .2M99.7 380.5l1.4 6.2"/>
<path d="M99.9 380.4l-.2 .1M99.9 380.4l1.4 6.2M101.1 386.7l.1 2.7M101.2 389.4l.7 3.1M101.3 386.6l-.2 .1M101.3 386.6l.1 2.7M101.4 389.3l-.2 .1M101.4 389.3l.7 3.1M101.9 392.5l.3 1M102.1 392.4l-.2 .1M102.1 392.4l.3 1M102.2 393.5l.9 3.8"/>
<path d="M102.4 393.4l-.2 .1M102.4 393.4l.9 3.8M103.1 397.3l-.1 3.9M103.3 397.2l-.2 .1M103.3 397.2v3.9M153.4 394.9l.2 .1M153.4 394.9l.1 3.9M153.5 398.8l.2 .1M153.5 398.8l-.3 3M153.6 395l.1 3.9M153.7 398.9l-.3 3M154.3 391.1l.2 .1"/>
<path d="M154.3 391.1l-.9 3.8M154.5 391.2l-.9 3.8M154.6 390.1l.2 .1M154.6 390.1l-.3 1M154.8 390.2l-.3 1M155.3 386.9l.2 .2M155.3 386.9l-.7 3.2M155.4 384.3l.2 .1M155.4 384.3l-.1 2.6M155.5 387.1l-.7 3.1M155.6 384.4l-.1 2.7M159 395.2a.4 .4 0 0 1 .6 0 .4 .4 0 0 1-.2 .6 .38 .38 0 0 1-.6 .3 .38 .38 0 0 1 0-.7z"/>
<path d="M159.5 395.2l-.5 .9M160.6 397.7a.29 .29 0 0 1 .4-.1 .29 .29 0 0 1-.1 .5 .3 .3 0 0 1-.5 .2 .3 .3 0 0 1 .1-.5zM160.8 397.5l-.4 .7M164.4 398.4a.52 .52 0 0 1 .8-.2 .52 .52 0 0 1 0 .8l-.1 .2a.61 .61 0 0 1-.9 .5 .61 .61 0 0 1 0-1.1zM164.5 398.2a.52 .52 0 0 1 .2 .8 .52 .52 0 0 1-.7 .1M168.8 383.8l.2 .2M168.8 383.8l-2.2 .9M169.4 383.7l.3 .1M169.4 383.7l-.6 .1M169.7 383.8l-.7 .2M170.3 383.2l.2 .1M170.3 383.2l-.9 .5"/>
<path d="M170.5 383.3l-.8 .5M173 382.2l.2 .1M173 382.2l-2.7 1M173.2 382.3l-2.7 1M174.5 382l.2 .2M174.5 382l-1.5 .2M174.7 382.2l-1.5 .1M175.1 381.9l.2 .2M175.1 381.9l-.6 .1M175.3 382.1l-.6 .1M177 380.7l.2 .1M177 380.7l-1.9 1.2"/>
<path d="M177.2 380.8l-1.9 1.3M182 381.8a.4 .4 0 0 1 .7 .1 .4 .4 0 0 1-.3 .6 .38 .38 0 0 1-.6 .2 .38 .38 0 0 1 .1-.6zM182.1 388.1a.52 .52 0 0 1 .8-.2 .52 .52 0 0 1 0 .9l-.1 .1a.61 .61 0 0 1-.9 .5 .61 .61 0 0 1 0-1zM182.3 388a.52 .52 0 0 1 .2 .7 .52 .52 0 0 1-.8 .2M182.6 381.9l-.5 .9M185.2 383.4a.29 .29 0 0 1 .5 0 .29 .29 0 0 1-.1 .4 .3 .3 0 0 1-.5 .2 .3 .3 0 0 1 .1-.5zM185.5 383.3l-.4 .7M302.1 382.9h.1M47 410v5M91.7 400.9l.5 .9M91.8 400.7h.2l.4 .4a.41 .41 0 0 1-.1 .7 .41 .41 0 0 1-.5-.4zM97 410v5"/>
<path d="M103 401.2l.3 3M103.3 401.1l-.3 .1M103.3 401.1l.2 3M103.3 404.2l-.4 .5M103.5 404.1l-.2 .1M103.5 404.1l-.6 .6M147 410v5M153.2 401.8l.2 .1M153.2 401.8l.6 .6M153.4 401.9l.4 .5M197 410v5M247 410v5"/>
<path d="M297 405v10M347 410v5"/>
<circle cx="82.9" cy="28.2" r=".77"/>
<circle cx="82.9" cy="28.2" r="1.14"/>
<circle cx="82.9" cy="34.5" r=".56"/>
<circle cx="264.5" cy="34.5" r=".56"/>
<circle cx="264.5" cy="28.2" r=".77"/>
<circle cx="81.6" cy="42" r=".77"/>
<circle cx="265.9" cy="42" r=".77"/>
<circle cx="265.9" cy="42" r="1.14"/>
<circle cx="69" cy="92.6" r="1.14"/>
<circle cx="69" cy="92.6" r=".77"/>
<circle cx="71.3" cy="86" r=".77"/>
<circle cx="95.1" cy="89.1" r=".56"/>
<circle cx="252.3" cy="89.1" r=".56"/>
<circle cx="276.2" cy="86" r="1.14"/>
<circle cx="276.2" cy="86" r=".77"/>
<circle cx="278.5" cy="92.6" r=".77"/>
<circle cx="382" cy="140.1" r="1.56"/>
<circle cx="388" cy="140.1" r="1.56"/>
<circle cx="48.4" cy="215.2" r=".56"/>
<circle cx="49.3" cy="210.2" r="1.14"/>
<circle cx="49.3" cy="210.2" r=".77"/>
<circle cx="84.1" cy="215.2" r=".56"/>
<circle cx="89.6" cy="212" r="3.8"/>
<circle cx="89.7" cy="210.2" r="1.14"/>
<circle cx="89.7" cy="210.2" r=".77"/>
<circle cx="119.2" cy="210" r="1.56"/>
<circle cx="127.7" cy="215.2" r=".56"/>
<circle cx="130.5" cy="210.2" r="1.14"/>
<circle cx="130.5" cy="210.2" r=".77"/>
<circle cx="216.9" cy="210.2" r=".77"/>
<circle cx="219.7" cy="215.2" r=".56"/>
<circle cx="257.8" cy="210.2" r=".77"/>
<circle cx="263.3" cy="215.2" r=".56"/>
<circle cx="298.1" cy="210.2" r=".77"/>
<circle cx="299" cy="215.2" r=".56"/>
<circle cx="44.4" cy="220.2" r=".77"/>
<circle cx="89.3" cy="220.2" r=".77"/>
<circle cx="120.7" cy="220.2" r=".77"/>
<circle cx="226.7" cy="220.2" r="1.14"/>
<circle cx="226.7" cy="220.2" r=".77"/>
<circle cx="258.1" cy="220.2" r="1.14"/>
<circle cx="258.1" cy="220.2" r=".77"/>
<circle cx="303" cy="220.2" r="1.14"/>
<circle cx="303" cy="220.2" r=".77"/>
<circle cx="469.8" cy="226" r="1.56"/>
<circle cx="475.8" cy="226" r="1.56"/>
<circle cx="312.3" cy="328.6" r="12.3"/>
<circle cx="312.3" cy="328.6" r="18.3"/>
</g>
<g fill="none" stroke="#000" stroke-width=".35">
<path d="M276.2 78.6v13.9M57 89.4h12M57 97.1h12M63 87.9l6 1.5-6 1.5zM63 95.6l6 1.5-6 1.5zM69 86.6v13.3M264.2 82h12M264.2 89.1h12M270.2 80.5l6 1.5-6 1.5zM270.2 87.6l6 1.5-6 1.5zM445.6 365h115.3M459.2 380v10"/>
<path d="M401.8 400h74.9M401.8 390h74.9M401.8 395h74.9M459.2 400v10M401.8 405h57.4"/>
</g>
<g fill="none" stroke="#000" stroke-width=".5">
<path d="M401.8 359.7h187.2v55.3h-187.2zM445.6 359.7v20.3M560.9 359.7v20.3M401.8 380h187.2M476.7 380v35M574 380v15M462.2 383.4l5.5-1.2v5.4l-5.5-1.2zM476.7 395h112.3M401.8 410h187.2M476.7 405h112.3M532.9 405v10"/>
<circle cx="472.6" cy="384.9" r="2.72"/>
<circle cx="472.6" cy="384.9" r="1.47"/>
</g>
<path d="M461.1 384.9h14.8" fill="none" stroke="#000" stroke-width=".5" stroke-dasharray="15.2 1.3 1.3 1.3" stroke-dashoffset="7.4"/>
<path d="M472.6 381.7v6.6" fill="none" stroke="#000" stroke-width=".5" stroke-dasharray="15.2 1.3 1.3 1.3" stroke-dashoffset="13.8"/>
<path d="M408.8 134.3h-10M496.6 220.2h-10" fill="none" stroke="#000" stroke-width=".28" stroke-dasharray="15.2 1.3 1.3 1.3" stroke-dashoffset="12.1"/>
<g fill="#000">
<path d="M309.8 372.6l-1.9 3.1-.6-.5z"/>
<path d="M270.2 80.5l6 1.5-6 1.5zM270.2 87.6l6 1.5-6 1.5zM63 87.9l6 1.5-6 1.5zM63 95.6l6 1.5-6 1.5z"/>
</g>
<text font-size="13.3" x="559.2" y="28.9">1x</text>
<g font-size="8.5">
<text x="382.8" y="63.4">SCHNITT</text>
<text x="274.7" y="76.6">B</text>
<text x="65.7" y="85.7">A</text>
<text x="273.9" y="99.6">B</text>
<text x="65.9" y="106.5">A</text>
<text x="473.9" y="153.1">SCHNITT</text>
<text x="79.5" y="207.7">Z</text>
<text x="296.9" y="284.1">DETAIL</text>
</g>
<g font-size="6.7">
<text x="403.8" y="331">Oberfläche: Alle Seiten Poliert</text>
<text x="403.8" y="344">Hinweis: Alle Senkungen für Senkkopfschraube</text>
<text x="431.2" y="350.4">ISO 10642 M8</text>
</g>
<text font-size="6" x="464.2" y="407.8">02</text>
<g font-size="4.7">
<text x="320.3" y="59.1" transform="rotate(-90 320.3 59.1)">451,09</text>
<text x="417.5" y="63.4">A-A</text>
<text x="388.3" y="71.6">MAßSTAB 2 : 1</text>
<text x="26.9" y="138" transform="rotate(-90 26.9 138)">1618,41</text>
<text x="383.8" y="137.5" transform="rotate(-90 383.8 137.5)">18,25</text>
<text x="389.8" y="137.5" transform="rotate(-90 389.8 137.5)">12,25</text>
<text x="417.9" y="140.3" transform="rotate(-85 417.9 140.3)">90°</text>
<text x="320.3" y="149.2" transform="rotate(-90 320.3 149.2)">1005,86</text>
<text x="508.6" y="153.1">B-B</text>
<text x="478.6" y="161.3">MAßSTAB 2 : 1</text>
<text x="402.5" y="186.2">3</text>
<text x="120.9" y="207.4" transform="rotate(-90 120.9 207.4)">9</text>
<text x="320.3" y="220.8" transform="rotate(-90 320.3 220.8)">161,45</text>
<text x="471.5" y="223.4" transform="rotate(-90 471.5 223.4)">18,25</text>
<text x="477.5" y="223.4" transform="rotate(-90 477.5 223.4)">12,25</text>
<text x="506.9" y="225.5" transform="rotate(-87 506.9 225.5)">90°</text>
<text x="82.2" y="233">821,53</text>
<text x="174.8" y="233">3</text>
<text x="211.3" y="233">185,92</text>
<text x="251.3" y="233">465,23</text>
<text x="291.7" y="233">170,38</text>
<text x="490.3" y="262.1">3</text>
<text x="325.8" y="284.1">Z</text>
<text x="296.4" y="292.3">MAßSTAB 2 : 1</text>
<text x="283.4" y="384.7">Graviert</text>
</g>
<text font-size="4.2" x="578.7" y="389.8">A2</text>
<text font-size="3.9" x="522.5" y="387.2">01-00000582</text>
<g font-size="3.5">
<text x="402.6" y="358.2">Fertigungsverfahren: Senken + Polieren + Graviert</text>
<text x="529.3" y="393.8">23-042</text>
<text x="525.2" y="399.3">Laserteil (Platte 24)</text>
<text x="430.2" y="403.4">Friedrich</text>
<text x="402.7" y="413.9">FREIGEGEBEN</text>
<text x="434.6" y="408.2">Friedrich</text>
<text x="494.9" y="413.9">Maßstab:1:8</text>
<text x="499.6" y="408.2">13.062kg</text>
<text x="550.6" y="413.9">Blatt 1 von 2</text>
<text x="563.2" y="408.2">1.4404 HG Nr.9</text>
</g>
<g font-size="3.3">
<text x="447.5" y="368.2">00</text>
<text x="529.2" y="368.8">08.11.23</text>
<text x="543.2" y="368.5">Friedrich</text>
<text x="447.5" y="373.2">01</text>
<text x="453.7" y="373.8">Skaliert</text>
<text x="529.2" y="373.8">12.01.24</text>
<text x="543.2" y="373.5">Friedrich</text>
<text x="447.5" y="378.2">02</text>
<text x="453.7" y="378.8">Konstruktion weiter angepasst</text>
<text x="529.2" y="378.8">26.02.24</text>
<text x="543.2" y="378.5">Friedrich</text>
</g>
<g font-size="2.8">
<text x="446.7" y="364.1">Rev.</text>
<text x="480" y="364.1">Änderung</text>
<text x="530.9" y="364.1">Datum</text>
<text x="547.8" y="364.1">Name</text>
<text x="407" y="385.2">Allgemeintoleranz DIN ISO 2768-mK</text>
<text x="411.3" y="388">Schutzvermerk DIN ISO 16016</text>
<text x="402.7" y="393.4">Werkstückkanten DIN ISO 13715</text>
<text x="402.7" y="398.6">Oberflächenangaben DIN EN ISO 1302</text>
<text x="402.7" y="403.4">Erstellt von:</text>
<text x="461.7" y="402.7">Revision:</text>
<text x="402.6" y="408.2">Geprüft von:</text>
</g>
<g font-size="2.7">
<text x="477.3" y="387.2">Zeichnung Nr.:</text>
<text x="477.3" y="392.7">Kommission:</text>
<text x="477.3" y="398.6">Bezeichnung:</text>
<text x="477.3" y="408.2">Gewicht:</text>
<text x="533.2" y="408.2">Material:</text>
</g>
<g font-size="2.5">
<text x="21.6" y="8.2">1</text>
<text x="71.2" y="8.2">2</text>
<text x="121.2" y="8.2">3</text>
<text x="171.2" y="8.2">4</text>
<text x="221.2" y="8.2">5</text>
<text x="271.2" y="8.2">6</text>
<text x="321.2" y="8.2">7</text>
<text x="371.2" y="8.2">8</text>
<text x="421.2" y="8.2">9</text>
<text x="470.5" y="8.2">10</text>
<text x="520.8" y="8.2">11</text>
<text x="570.3" y="8.2">12</text>
<text x="6.7" y="35.7">A</text>
<text x="585.7" y="35.7">A</text>
<text x="6.7" y="85.7">B</text>
<text x="585.7" y="85.7">B</text>
<text x="6.7" y="135.7">C</text>
<text x="585.7" y="135.7">C</text>
<text x="6.7" y="185.7">D</text>
<text x="585.7" y="185.7">D</text>
<text x="6.7" y="235.7">E</text>
<text x="585.7" y="235.7">E</text>
<text x="6.7" y="285.7">F</text>
<text x="585.7" y="285.7">F</text>
<text x="6.7" y="335.7">G</text>
<text x="6.7" y="385.7">H</text>
<text x="21.6" y="413.2">1</text>
<text x="71.2" y="413.2">2</text>
<text x="121.2" y="413.2">3</text>
<text x="171.2" y="413.2">4</text>
<text x="221.2" y="413.2">5</text>
<text x="271.2" y="413.2">6</text>
<text x="321.2" y="413.2">7</text>
<text x="371.2" y="413.2">8</text>
</g>
<g font-size="1.8">
<text x="562.4" y="364.4">DRAWING IS PROPRIETARY TO</text>
<text x="562.4" y="367.2">PEC METALL DESIGN GMBH</text>
<text x="562.4" y="369.9">ANY USE OF THE INCLUDED</text>
<text x="562.4" y="372.7">INFORMATION IS PROHIBITED</text>
<text x="562.4" y="375.4">UNLESS APPROVED IN</text>
<text x="562.4" y="378.2">WRITING</text>
</g>
</svg>
